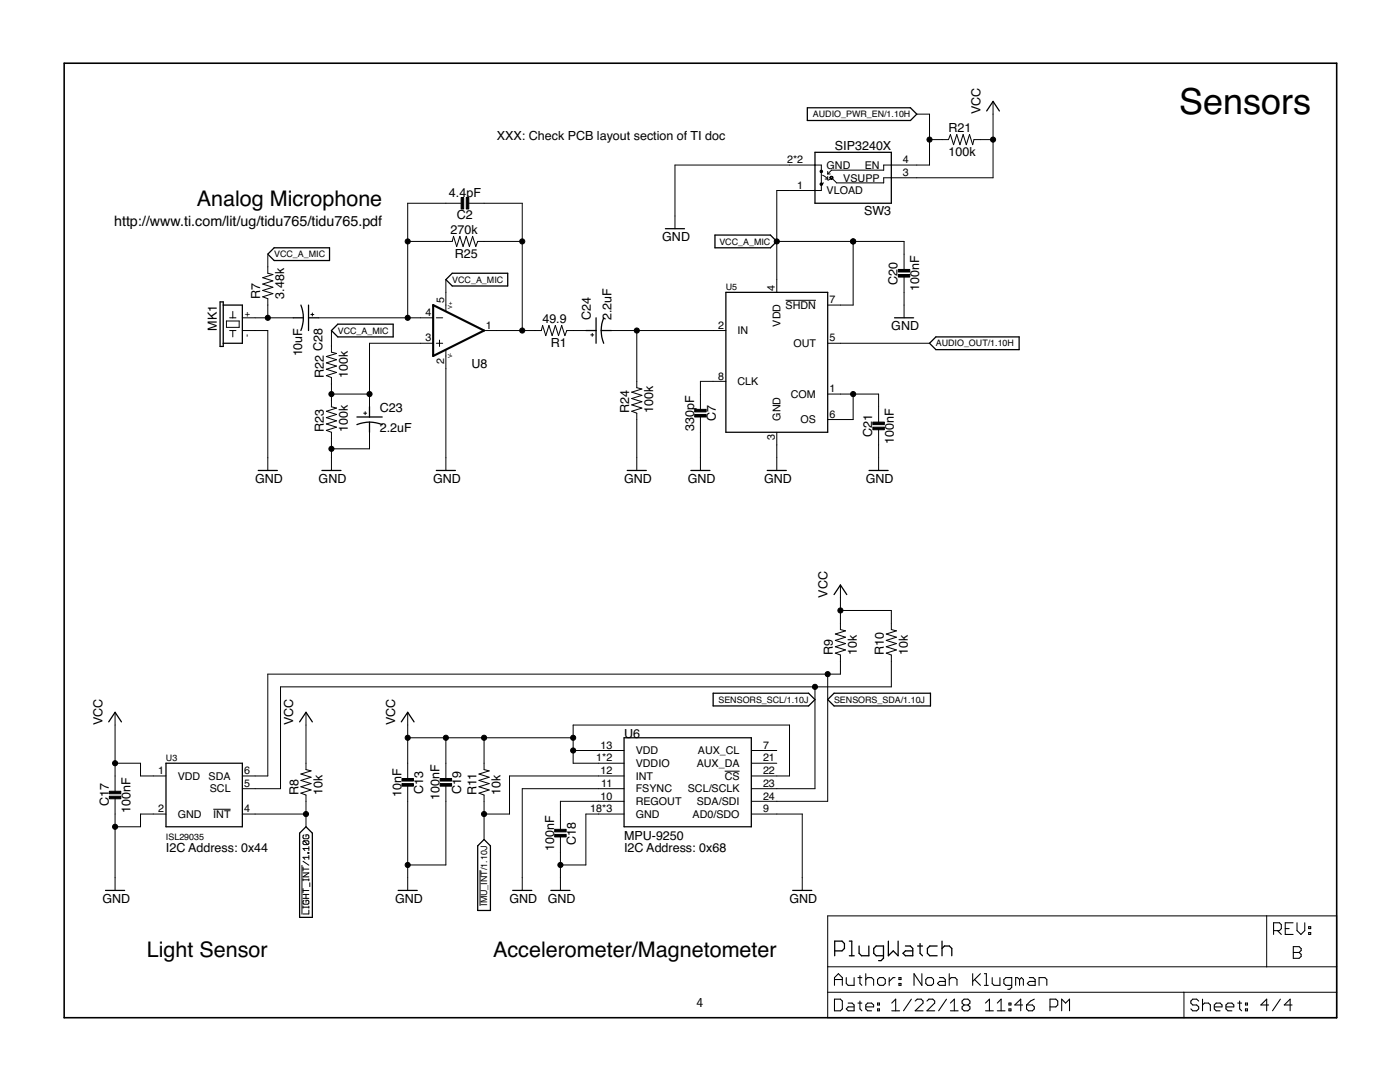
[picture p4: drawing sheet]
<svg xmlns="http://www.w3.org/2000/svg" width="279mm" height="216mm" viewBox="0 0 279 216" stroke-linecap="round" stroke-linejoin="round" font-family="sans-serif">
<g fill="none" stroke="#000" stroke-width=".2">
<path d="M163.9 34.5v3.5h-8.9v20.3M163.9 34v-1.1h-29.2v12.7M164.2 35l1 .7M164.4 36.5l-.5 .2M164.7 35.7h.5M165.2 34.2v.5M165.2 35.2v.5M165.2 34.7h.5M165.7 35.7l-.5 .3M183 22.8h2.5v10.1h-9.1v1.1h-10.5l-.7 .7M185.5 27.9h3.8l.4-1.1 .6 2.1 .6-2.1 .7 2.1 .6-2.1 .6 2.1 .7-2.1 .6 2.1 .3-1h3.8M198.2 20.2v15.3h-21.8v1h-9.4l-.8-.8"/>
<path d="M53.4 51v3.5l1.1 .3-2.1 .6 2.1 .6-2.1 .7 2.1 .6-2.1 .7 2.1 .6-2.1 .6 1 .4v3.8M81.4 48.2h8.9l.2-1 .6 2 .7-2 .6 2 .6-2 .7 2 .6-2 .7 2 .3-1h8.9M89 55.8v6.2M92 40.6h-10.6v22.8M93.3 40.6h10.9v25.4M155 48.2h25.4v5.6M156.8 59.9h6M170.3 48.2v12.7h-5.1M180.4 55v8.4M45.2 64.1h2.5v1.2h-2.5zM45.8 66h1.3M45.8 63.4h1.3"/>
<path d="M46.5 62.1v1.3M46.5 66v1.2M48.4 66h5v27.9M48.4 63.4h10.1M62 62.8h.6M62.3 62.5v.6M63.6 63.4h22.8M66.1 66v4.3l1.1 .2-2.1 .6 2.1 .7-2.1 .6 2.1 .6-2.1 .7 2.1 .6-2.1 .7 1 .3v5.9l1.1 .2-2.1 .7 2.1 .6-2.1 .6 2.1 .7-2.1 .6 2.1 .6-2.1 .7 1 .4v7.6M66.1 78.6h7.6M86.4 68.5h-12.7v12.7M87.1 63.4h1.2M87.1 68.5h1.2"/>
<path d="M87.7 67.9v1.2M89 69.8v24.1M96.6 66h11.4l.3-1.1 .6 2.1 .7-2.1 .6 2.1 .6-2.1 .7 2.1 .6-2.1 .6 2.1 .4-1h3.8M117.9 66.8h.6M118.2 66.5v.6M122 66h22.9M127.1 66v11.4l1 .2-2 .7 2 .6-2 .6 2 .7-2 .6 2 .6-2 .7 1 .3v11.5M144.9 76.1h-5.1v5.8M165.2 68.5h20.3M165.2 78.6h10.1v5.6M170.3 78.6v5.1h-5.1M72.6 82.4h.6"/>
<path d="M72.9 82.1v.6M73.7 86.3v3.3h-7.6M139.8 83.2v10.7M155 86.3v7.6M175.3 85.5v8.4M167.7 116.7v8.9l1 .3-2 .6 2 .6-2 .7 2 .6-2 .7 2 .6-2 .6 1 .4v3.8h-114.3v20.3h-5M162.6 137.1v20.3h-12.7M165.2 134.5v25.4h-15.3M167.7 121.8h10.2v3.8l1 .3-2 .6 2 .6-2 .7 2 .6-2 .7 2 .6-2 .6 1 .4v6.4h-121.9v20.3h-7.6M23 152.3h5v2.5h5.1M23 142.1v15.8M23 159.1v18.6"/>
<path d="M61.1 142.1v11.5l1 .2-2.1 .7 2.1 .6-2.1 .6 2.1 .7-2.1 .6 2.1 .6-2.1 .7 1.1 .3v6.4M81.4 142.1v13.2M81.4 156.6v21.1M81.4 147.2h33M89 147.2v8.1M89 156.6v16h-7.6M96.6 147.2v6.4l1 .2-2 .7 2 .6-2 .6 2 .7-2 .6 2 .6-2 .7 1 .3v8.9M114.4 149.8h10.1M124.5 154.8h-22.8v7.6h-5.1M124.5 152.3h-10.1v-7.6h43.2v10.1h-7.7M124.5 157.4h-20.3v20.3M124.5 159.9h-12.7v5.6"/>
<path d="M144.6 153.9h3M149.9 149.8h5.1M149.9 152.3h5.1M33.1 162.4h-5.1v2.6h-5M42.6 161.5h3.4M48.4 162.4h12.7M60.3 172.7v9.7M60.5 173v.8M60.5 175.4v.3M60.5 177.3v.8M60.5 179.3h1.1M60.5 178.5h1.1"/>
<path d="M60.5 177.7h1.1M60.5 175.6h1.1M60.5 174.2h1.1l-1.1 .8h1.1M60.5 173.4h1.1M60.5 171.9l1.1 .7M60.7 166.6l-.2 .2v.4l.2 .2h.7l.2-.2v-.4l-.2-.2h-.3v.4M60.7 167.8h.7l.2 .2v.3l-.2 .2M60.7 179.6l-.2 .2v.4l.2 .2h.7l.2-.2v-.4l-.2-.2h-.3v.4M60.7 167.8l-.2 .2v.3l.2 .2h.7M60.7 167.8l.7 .7M61.1 178.5v.8M61.4 170.1h.2v.2h-.2z"/>
<path d="M61.6 168.9v.8M61.6 170.7v.8M61.6 175.4v.3M61.6 171.1h-1.1l.4 .4M61.6 169.3h-1.1l.4 .4M61.8 176.1v.8M95.8 173.6v7.1M111.8 166.8v10.9M124.5 162.4h-7.6v10.2h-5.1M149.9 162.4h10.2v15.3M60.5 181h1.1M60.5 180.8v.4"/>
<path d="M61.6 181.6v.8h-1.1M61.6 180.8v.4M165.2 182.8h101.6v20.3h-101.6zM165.2 198h101.6M165.2 192.9h101.6M236.3 198v5.1M252.8 182.8v10.1"/>
</g>
<g fill="none" stroke="#000" stroke-width=".25">
<path d="M161.1 21.5h20.6l1.3 1.3-1.3 1.2h-20.6zM162.6 30.4h15.3v10.2h-15.3zM196.9 22.1l1.3-1.9 1.3 1.9M53.4 50.7l1.3-1.3h11.1v2.6h-11.1zM89 55.8l1.3-1.3h11v2.6h-11zM132.8 45.6h3.8M142.7 46.9h11.1l1.2 1.3-1.2 1.2h-11.1zM144.9 58.3h20.3v28h-20.3zM43.9 60.2h.7v8.9h-.7zM44.6 60.9h3.8v7.6h-3.8M58.5 63.4h2.1M60 60.9a6.9 6.9 0 0 1 0 5.1"/>
<path d="M61.6 63.4h2M61.6 60.9v5.1M66.1 66l1.3-1.3h11.1v2.5h-11.1zM116.9 66h2.1M119 63.4v5.1M120 66h2M120.5 63.4a6.6 6.6 0 0 0 0 5.1M178.5 63.4h3.8M186.8 67.2h16.6v2.6h-16.6l-1.3-1.3zM51.5 93.9h3.9M64.2 93.9h3.9M71.2 84.7a6.6 6.6 0 0 1 5.1 0"/>
<path d="M71.2 83.2h5.1M73.7 81.2v2M73.7 84.2v2.1M87.1 93.9h3.8M125.2 93.9h3.8M137.9 93.9h3.8M153.1 93.9h3.8M173.4 93.9h3.8M166.5 118.6l1.2-1.9 1.3 1.9M142.3 138.3h19.1l1.2 1.3-1.2 1.3h-19.1zM165.2 139.6l1.3-1.3h19.2v2.6h-19.2zM21.7 144l1.3-1.9 1.2 1.9"/>
<path d="M33.1 152.3h15.3v12.7h-15.3zM59.8 144l1.3-1.9 1.2 1.9M80.1 144l1.3-1.9 1.2 1.9M124.5 147.2h25.4v17.8h-25.4zM21.1 177.7h3.8M61.1 165l1.2 1.2v16.8h-2.5v-16.8zM79.5 177.7h3.8M96.6 167.5l1.3 1.3v12.9h-2.6v-12.9zM102.3 177.7h3.8M109.9 177.7h3.8M158.2 177.7h3.8M166.6 189.7h1.4l.5-.4v-1l-.5-.5h-1.4v2.9"/>
<path d="M169.5 187.8h.5v2.9M169.5 190.7h1M171.4 188.8v1.4l.5 .5h1.5v-1.9M176.3 190.7h-1.4l-.5-.5v-.9l.5-.5h1.4v2.4l-.5 .5h-.5M177.3 187.8v2.9l1-1 .9 1v-2.9M180.7 188.8h1l.5 .5v1.4h-1.5l-.5-.5 .5-.5h1.5M183.1 188.8h1M183.6 188.3v1.9l.5 .5M187 188.8h-1.4l-.5 .5v.9l.5 .5h1.4M188 189.3l.5-.5h1l.4 .5v1.4M188 187.8v2.9"/>
</g>
<path d="M12.8 12.6h254v190.5h-254z" fill="none" stroke="#000" stroke-width=".32"/>
<g fill="none" stroke="#000" stroke-width=".21">
<path d="M166.5 196.6v-1.5l.8-.8 .8 .8v1.5M166.5 199.4h1.2l.4 .3v1.6l-.4 .4h-1.2zM166.5 195.5h1.6M168.9 195.1v1.1l.4 .4h1.2v-1.5M171.2 195.1h.8M171.6 194.7v1.5l.4 .4M171.6 199.7v1.6l.4 .4M172.8 194.3v2.3M172.8 195.5l.4-.4h.7l.4 .4v1.1M175.5 195.1h.8l.4 .4v.7l-.4 .4h-.8l-.4-.4v-.7zM177.5 195.1v1.5M178.6 195.1h-.4l-.7 .7"/>
<path d="M179.4 195.1h.4v.4h-.4zM179.4 196.2h.4v.4h-.4zM181.9 199.4l-1.6 2.3M182.6 199.7l.4-.3h.8l.4 .3v.5l-1.6 1.5h1.6M184 194.3v2.3l-1.6-2.3v2.3M184.8 195.5l.3-.4h.8l.4 .4v.7l-.4 .4h-.8l-.3-.4zM185 199.7l.4-.3h.8l.3 .3v.5l-1.5 1.5h1.5M187.5 195.1h.8l.4 .4v1.1h-1.2l-.4-.4 .4-.4h1.2M188.9 199.4l-1.6 2.3M189.4 195.5l.4-.4h.8l.4 .4v1.1M189.4 194.3v2.3M194.1 194.3v2.3"/>
<path d="M194.5 195.5l1.2 1.1M195.7 194.3l-1.6 1.5M196.4 196.6h.8M196.4 194.3h.4v2.3M198 195.1v1.1l.4 .4h1.2v-1.5M201.9 196.6h-1.2l-.4-.4v-.7l.4-.4h1.2v1.9l-.4 .4h-.4M203.5 195.5l-.4-.4h-.4v1.5M203.5 195.5l.4-.4 .3 .4v1.1M203.5 195.5v1.1M205.4 195.1h.8l.4 .4v1.1h-1.2l-.4-.4 .4-.4h1.2M206.4 199.4l-.7 .3-.8 .8M207.4 196.6v-1.5h1.1l.4 .4v1.1"/>
<path d="M239.2 199.7l-.4-.3h-.8l-.3 .3v.5l.3 .3h.8l.4 .4v.4l-.4 .4h-.8l-.3-.4M240 199.4v2.3M247.4 199.7v1.6l.4 .4M254.2 185.7h1.1l.4-.4v-.8l-.4-.4h-1.1v2.4M255 185.7l.7 .8M255.5 199.4l-1.5 2.3M256.5 185.3h.8M258.1 184.1h-1.6v2.4h1.6M258.1 188.9h1.2l.4 .4v.4l-.4 .4 .4 .3v.4l-.4 .4h-1.2zM258.1 190.1h1.2M258.8 184.1v1.6l.8 .8 .8-.8v-1.6M261.2 186.1h.4v.4h-.4z"/>
<path d="M261.2 184.9h.4v.4h-.4zM169.3 200.2h.8l.4 .3v1.2h-1.2l-.4-.4 .4-.4h1.2M171.2 200.2h.8M172.8 200.9h1.5v-.4l-.4-.3h-.7l-.4 .3v.8l.4 .4h.7M175.1 201.3h.4v.4h-.4zM175.1 200.2h.4v.3h-.4zM178 201.7h1.5M178 200.2l.8-.8v2.3M189.7 201.7h1.5M189.7 200.2l.8-.8v2.3M192.4 200.5l-.4 .4v.4l.4 .4h.8l.4-.4v-.4l-.4-.4M192.4 200.5l-.4-.3v-.5l.4-.3h.8l.4 .3v.5l-.4 .3"/>
<path d="M192.4 200.5h.8M196.7 201.7h1.5M196.7 200.2l.8-.8v2.3M199 201.7h1.6M199 200.2l.8-.8v2.3M201.4 201.3h.4v.4h-.4zM201.4 200.2h.4v.3h-.4zM204.1 200.5h-1.6l1.2-1.1v2.3M204.9 200.5h1.1l.4 .4v.4l-.4 .4h-.7l-.4-.4zM209.5 200.9h1.2l.4-.4v-.8l-.4-.3h-1.2v2.3M211.9 201.7v-2.3l.8 .8 .7-.8v2.3M240 200.5l.4-.3h.8l.4 .3v1.2"/>
<path d="M242.3 200.9h1.6v-.4l-.4-.3h-.8l-.4 .3v.8l.4 .4h.8M244.7 200.9h1.5v-.4l-.3-.3h-.8l-.4 .3v.8l.4 .4h.8M247 200.2h.8M248.6 201.3h.4v.4h-.4zM248.6 200.2h.4v.3h-.4zM253.2 200.5h-1.6l1.2-1.1v2.3M257.9 200.5h-1.6l1.2-1.1v2.3"/>
</g>
<g fill="#000" stroke="#000" stroke-width=".2">
<path d="M92 39.4h.5v2.3h-.5zM93 39.4h.6v2.3h-.6zM179.3 53.8h2.3v.5h-2.3zM179.3 54.8h2.3v.5h-2.3zM138.6 82.7h2.3v.5h-2.3zM138.6 81.7h2.3v.5h-2.3zM174.2 84.2h2.3v.5h-2.3zM174.2 85.2h2.3v.5h-2.3zM21.8 157.9h2.3v.5h-2.3zM21.8 158.9h2.3v.5h-2.3zM80.2 155.3h2.3v.6h-2.3zM80.2 156.4h2.3v.5h-2.3z"/>
<path d="M87.8 155.3h2.3v.6h-2.3zM87.8 156.4h2.3v.5h-2.3zM110.7 165.5h2.3v.5h-2.3zM110.7 166.5h2.3v.5h-2.3z"/>
</g>
<path d="M86.4 60.9l10.2 5.1-10.2 5z" fill="none" stroke="#000" stroke-width=".42"/>
<g fill="#000" stroke="#000" stroke-width=".2">
<path d="M165.7 35.3a.32 .32 0 0 1 .5 0 .32 .32 0 0 1-.1 .5 .32 .32 0 0 1-.5-.3l.2-.1a.19 .19 0 0 1 .2-.1 .19 .19 0 0 1 .1 .3 .19 .19 0 0 1-.3 0l-.2-.1z" fill-rule="evenodd"/>
<circle cx="163.9" cy="34.2" r=".25"/>
<circle cx="163.9" cy="36.7" r=".25"/>
<circle cx="185.5" cy="27.9" r=".51"/>
<circle cx="198.2" cy="27.9" r=".51"/>
<circle cx="81.4" cy="48.2" r=".51"/>
<circle cx="104.2" cy="48.2" r=".51"/>
<circle cx="155" cy="48.2" r=".51"/>
<circle cx="170.3" cy="48.2" r=".51"/>
<circle cx="53.4" cy="63.4" r=".51"/>
<circle cx="66.1" cy="78.6" r=".51"/>
<circle cx="73.7" cy="78.6" r=".51"/>
<circle cx="81.4" cy="63.4" r=".51"/>
<circle cx="104.2" cy="66" r=".51"/>
<circle cx="127.1" cy="66" r=".51"/>
<circle cx="170.3" cy="78.6" r=".51"/>
<circle cx="66.1" cy="89.6" r=".51"/>
<circle cx="162.6" cy="137.1" r=".51"/>
<circle cx="165.2" cy="134.5" r=".51"/>
<circle cx="167.7" cy="121.8" r=".51"/>
<circle cx="23" cy="152.3" r=".51"/>
<circle cx="81.4" cy="147.2" r=".51"/>
<circle cx="89" cy="147.2" r=".51"/>
<circle cx="96.6" cy="147.2" r=".51"/>
<circle cx="114.4" cy="147.2" r=".51"/>
<circle cx="114.4" cy="149.8" r=".51"/>
<circle cx="23" cy="165" r=".51"/>
<circle cx="61.1" cy="162.4" r=".51"/>
<circle cx="81.4" cy="172.6" r=".51"/>
<circle cx="96.6" cy="162.4" r=".51"/>
<circle cx="111.8" cy="172.6" r=".51"/>
</g>
<text font-size="7.2" x="235.3" y="22.8">Sensors</text>
<g font-size="4.3">
<text x="39.3" y="41.1">Analog Microphone</text>
<text x="29.3" y="190.9">Light Sensor</text>
<text x="98.4" y="190.9">Accelerometer/Magnetometer</text>
</g>
<text font-size="2.9" x="22.8" y="45.1">http://www.ti.com/lit/ug/tidu765/tidu765.pdf</text>
<text font-size="2.7" x="139" y="200.9">4</text>
<g font-size="2.5">
<text x="195.7" y="22.8" transform="rotate(-90 195.7 22.8)">VCC</text>
<text x="99.2" y="27.9">XXX: Check PCB layout section of TI doc</text>
<text x="166.6" y="29.9">SIP3240X</text>
<text x="189.3" y="26.4">R21</text>
<text x="189.3" y="31.2">100k</text>
<text x="89.6" y="39.3">4.4pF</text>
<text x="89.9" y="46.6">270k</text>
<text x="91.2" y="43.6">C2</text>
<text x="172.5" y="42.8">SW3</text>
<text x="90.8" y="51.4">R25</text>
<text x="132.2" y="48.2">GND</text>
<text x="51.9" y="59.6" transform="rotate(-90 51.9 59.6)">R7</text>
<text x="56.7" y="59.6" transform="rotate(-90 56.7 59.6)">3.48k</text>
<text x="179.1" y="56.8" transform="rotate(-90 179.1 56.8)">C20</text>
<text x="183.5" y="58.1" transform="rotate(-90 183.5 58.1)">100nF</text>
<text x="108.2" y="64.4">49.9</text>
<text x="117.9" y="63.9" transform="rotate(-90 117.9 63.9)">C24</text>
<text x="122" y="63.9" transform="rotate(-90 122 63.9)">2.2uF</text>
<text x="177.9" y="65.9">GND</text>
<text x="43.3" y="66" transform="rotate(-90 43.3 66)">MK1</text>
<text x="60.3" y="71.1" transform="rotate(-90 60.3 71.1)">10uF</text>
<text x="109.9" y="69.2">R1</text>
<text x="64.6" y="75.3" transform="rotate(-90 64.6 75.3)">R22 C28</text>
<text x="69.4" y="75.3" transform="rotate(-90 69.4 75.3)">100k</text>
<text x="94.1" y="73.4">U8</text>
<text x="75.8" y="82.2">C23</text>
<text x="125.6" y="82.5" transform="rotate(-90 125.6 82.5)">R24</text>
<text x="130.4" y="82.5" transform="rotate(-90 130.4 82.5)">100k</text>
<text x="64.6" y="86.3" transform="rotate(-90 64.6 86.3)">R23</text>
<text x="69.4" y="86.3" transform="rotate(-90 69.4 86.3)">100k</text>
<text x="75.8" y="86.3">2.2uF</text>
<text x="138.5" y="86" transform="rotate(-90 138.5 86)">330pF</text>
<text x="142.8" y="84.1" transform="rotate(-90 142.8 84.1)">C7</text>
<text x="174.1" y="87.3" transform="rotate(-90 174.1 87.3)">C21</text>
<text x="178.4" y="88.5" transform="rotate(-90 178.4 88.5)">100nF</text>
<text x="50.9" y="96.4">GND</text>
<text x="63.6" y="96.4">GND</text>
<text x="86.5" y="96.4">GND</text>
<text x="124.5" y="96.4">GND</text>
<text x="137.2" y="96.4">GND</text>
<text x="152.5" y="96.4">GND</text>
<text x="172.8" y="96.4">GND</text>
<text x="165.2" y="119.3" transform="rotate(-90 165.2 119.3)">VCC</text>
<text x="166.2" y="130.7" transform="rotate(-90 166.2 130.7)">R9</text>
<text x="171" y="130.7" transform="rotate(-90 171 130.7)">10k</text>
<text x="176.4" y="130.7" transform="rotate(-90 176.4 130.7)">R10</text>
<text x="181.2" y="130.7" transform="rotate(-90 181.2 130.7)">10k</text>
<text x="20.4" y="144.7" transform="rotate(-90 20.4 144.7)">VCC</text>
<text x="58.5" y="144.7" transform="rotate(-90 58.5 144.7)">VCC</text>
<text x="78.8" y="144.7" transform="rotate(-90 78.8 144.7)">VCC</text>
<text x="124.5" y="147.2">U6</text>
<text x="21.7" y="160.9" transform="rotate(-90 21.7 160.9)">C17</text>
<text x="59.6" y="158.6" transform="rotate(-90 59.6 158.6)">R8</text>
<text x="64.4" y="158.6" transform="rotate(-90 64.4 158.6)">10k</text>
<text x="80.1" y="159" transform="rotate(-90 80.1 159)">10nF</text>
<text x="84.4" y="158.4" transform="rotate(-90 84.4 158.4)">C13</text>
<text x="87.7" y="159.7" transform="rotate(-90 87.7 159.7)">100nF</text>
<text x="92" y="158.4" transform="rotate(-90 92 158.4)">C19</text>
<text x="95.1" y="158.6" transform="rotate(-90 95.1 158.6)">R11</text>
<text x="99.9" y="158.6" transform="rotate(-90 99.9 158.6)">10k</text>
<text x="26" y="162.2" transform="rotate(-90 26 162.2)">100nF</text>
<text x="124.5" y="167.5">MPU-9250</text>
<text x="33.1" y="170.1">I2C Address: 0x44</text>
<text x="110.6" y="169.8" transform="rotate(-90 110.6 169.8)">100nF</text>
<text x="114.9" y="168.5" transform="rotate(-90 114.9 168.5)">C18</text>
<text x="124.5" y="170.1">I2C Address: 0x68</text>
<text x="20.4" y="180.2">GND</text>
<text x="78.8" y="180.2">GND</text>
<text x="101.7" y="180.2">GND</text>
<text x="109.3" y="180.2">GND</text>
<text x="157.6" y="180.2">GND</text>
</g>
<g font-size="2.1">
<text x="157.1" y="32.6">2*2</text>
<text x="165" y="33.7">GND</text>
<text x="172.6" y="33.7">EN</text>
<text x="180.2" y="35.1">3</text>
<text x="180.2" y="32.6">4</text>
<text x="159.1" y="37.7">1</text>
<text x="165" y="38.8">VLOAD</text>
<text x="168.3" y="36.2">VSUPP</text>
<text x="154.7" y="58" transform="rotate(-90 154.7 58)">4</text>
<text x="84.9" y="63.1">4</text>
<text x="88.6" y="60.5" transform="rotate(-90 88.6 60.5)">5</text>
<text x="97" y="65.6">1</text>
<text x="143.3" y="65.6">2</text>
<text x="155.8" y="65.2" transform="rotate(-90 155.8 65.2)">VDD</text>
<text x="156.8" y="61.6">SHDN</text>
<text x="165.5" y="60.5">7</text>
<text x="84.9" y="68.1">3</text>
<text x="147.2" y="66.7">IN</text>
<text x="158.3" y="69.2">OUT</text>
<text x="165.5" y="68.1">5</text>
<text x="88.6" y="72.6" transform="rotate(-90 88.6 72.6)">2</text>
<text x="143.3" y="75.7">8</text>
<text x="147.2" y="76.9">CLK</text>
<text x="155.8" y="83.9" transform="rotate(-90 155.8 83.9)">GND</text>
<text x="157.8" y="79.4">COM</text>
<text x="165.5" y="83.4">6</text>
<text x="165.5" y="78.3">1</text>
<text x="154.7" y="87.8" transform="rotate(-90 154.7 87.8)">3</text>
<text x="159.8" y="84.5">OS</text>
<text x="119.8" y="149.4">13</text>
<text x="152.3" y="149.4">7</text>
<text x="31.6" y="154.5">1</text>
<text x="35.5" y="155.6">VDD</text>
<text x="41.6" y="155.6">SDA</text>
<text x="48.7" y="154.5">6</text>
<text x="119" y="151.9">1*2</text>
<text x="119.8" y="154.5">12</text>
<text x="126.9" y="150.5">VDD</text>
<text x="126.9" y="155.6">INT</text>
<text x="126.9" y="153">VDDIO</text>
<text x="139.1" y="153">AUX_DA</text>
<text x="139.3" y="150.5">AUX_CL</text>
<text x="144.6" y="155.6">CS</text>
<text x="152.3" y="154.5">22</text>
<text x="152.3" y="151.9">21</text>
<text x="41.9" y="158.1">SCL</text>
<text x="48.7" y="157">5</text>
<text x="119.8" y="159.5">10</text>
<text x="120" y="157">11</text>
<text x="126.9" y="158.1">FSYNC</text>
<text x="126.9" y="160.7">REGOUT</text>
<text x="137.3" y="158.1">SCL/SCLK</text>
<text x="139.1" y="160.7">SDA/SDI</text>
<text x="152.3" y="157">23</text>
<text x="152.3" y="159.5">24</text>
<text x="31.6" y="162.1">2</text>
<text x="35.5" y="163.2">GND</text>
<text x="42.6" y="163.2">INT</text>
<text x="48.7" y="162.1">4</text>
<text x="117.8" y="162.1">18*3</text>
<text x="126.9" y="163.2">GND</text>
<text x="138.2" y="163.2">AD0/SDO</text>
<text x="152.3" y="162.1">9</text>
</g>
<g font-size="1.8">
<text x="162.2" y="23.4">AUDIO_PWR_EN/1.10H</text>
<text x="54.7" y="51.3">VCC_A_MIC</text>
<text x="143.6" y="48.8">VCC_A_MIC</text>
<text x="90.3" y="56.4">VCC_A_MIC</text>
<text x="144.9" y="57.8">U5</text>
<text x="49.9" y="63.2" transform="rotate(-90 49.9 63.2)">+</text>
<text x="49.9" y="67.2" transform="rotate(-90 49.9 67.2)">-</text>
<text x="67.4" y="66.6">VCC_A_MIC</text>
<text x="186.8" y="69.1">AUDIO_OUT/1.10H</text>
<text x="143.4" y="140.2">SENSORS_SCL/1.10J</text>
<text x="166.4" y="140.2">SENSORS_SDA/1.10J</text>
<text x="33.1" y="151.8">U3</text>
<text x="33.1" y="167.5">ISL29035</text>
<text x="97.2" y="180.8" transform="rotate(-90 97.2 180.8)">IMU_INT/1.10J</text>
</g>
<g font-size="1.1">
<text x="90.3" y="61.7" transform="rotate(-90 90.3 61.7)">V+</text>
<text x="90.3" y="71.5" transform="rotate(-90 90.3 71.5)">V-</text>
</g>
</svg>
